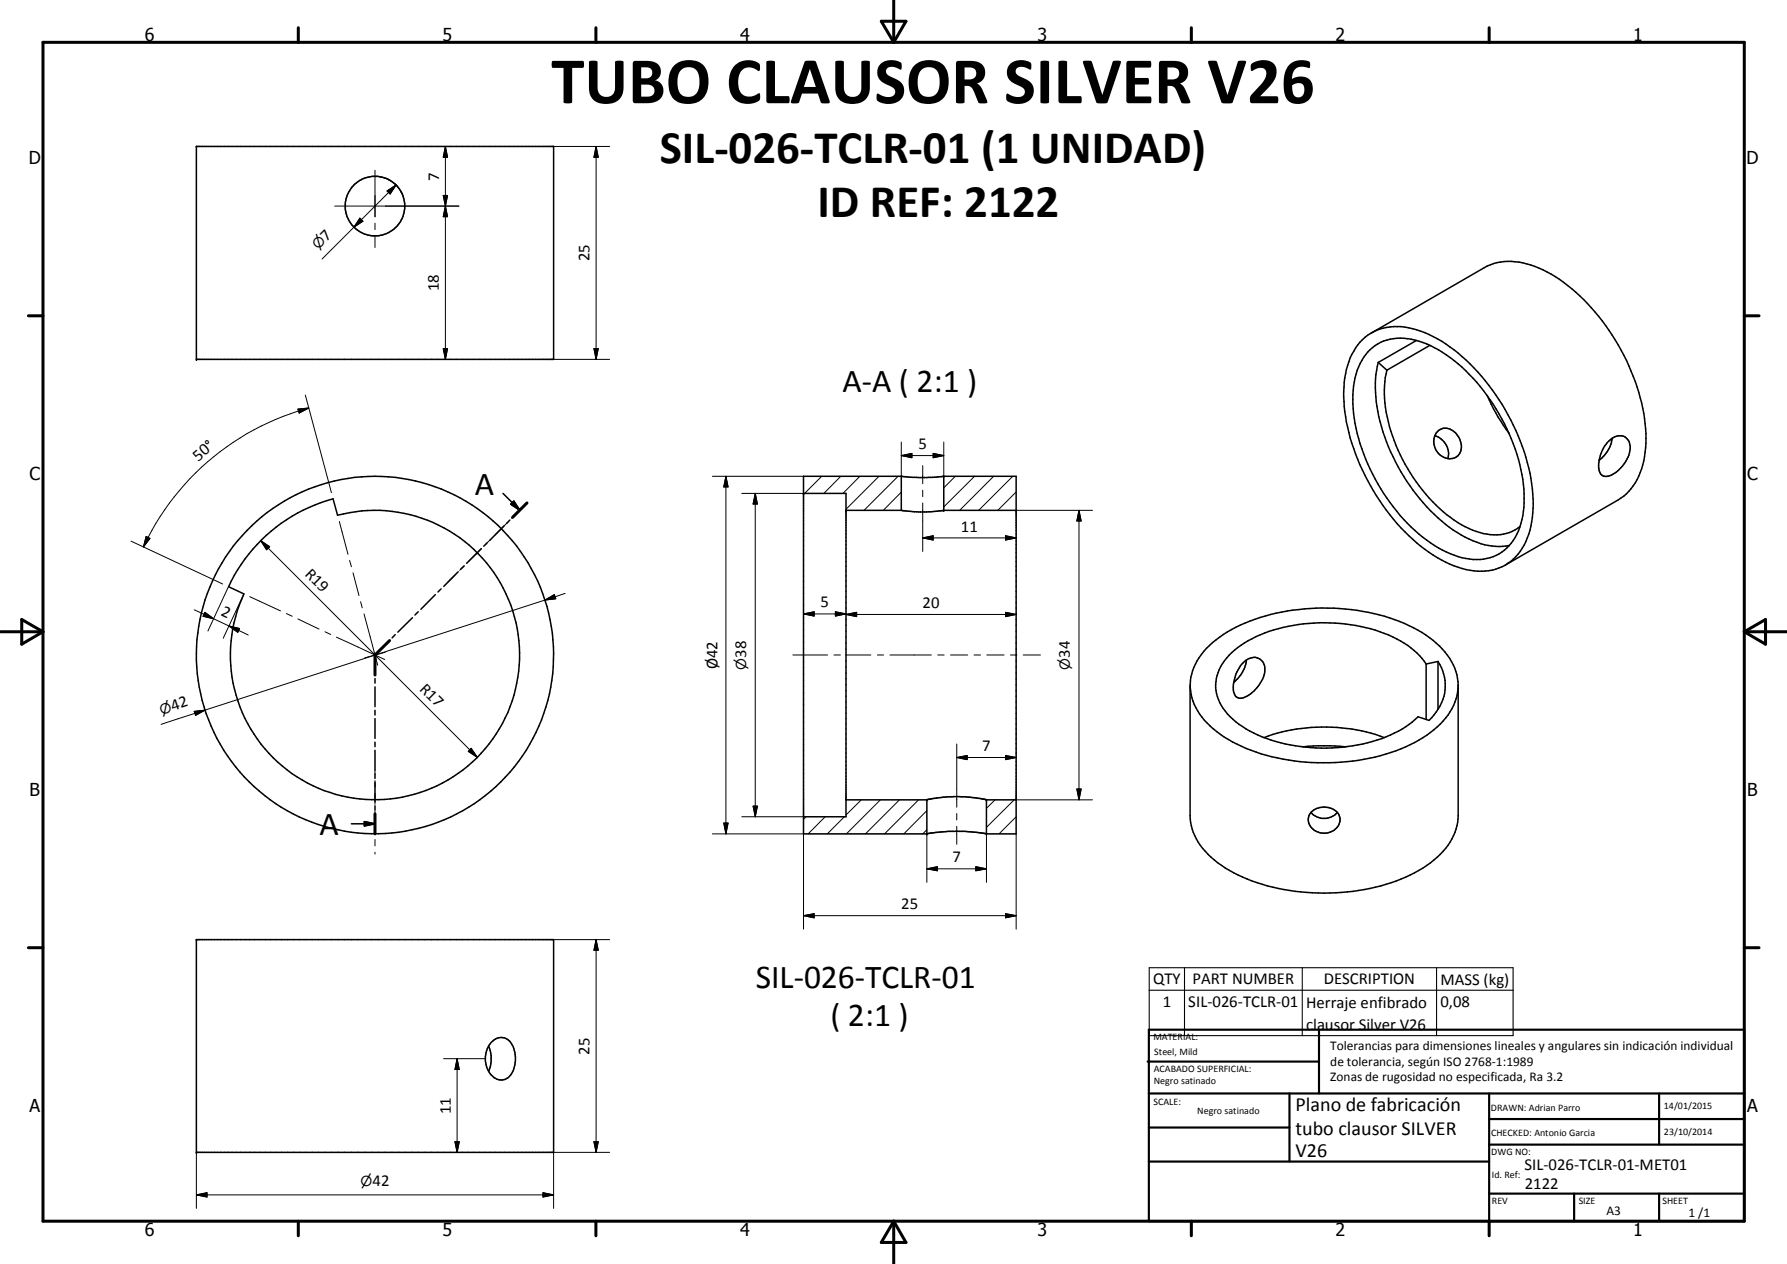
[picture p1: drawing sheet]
<svg xmlns="http://www.w3.org/2000/svg" width="420mm" height="297mm" viewBox="0 0 420 297" stroke-linecap="round" stroke-linejoin="round" font-family="sans-serif">
<g fill="none" stroke="#000" stroke-width=".35">
<path d="M46.2 34.4h84v50.1h-84zM322.5 78.2l26.5-15.3a14 14 0 0 1 12.8 .1 40.2 40.2 0 0 1 15.7 13.5 49.5 49.5 0 0 1 9.5 25.4 19.3 19.3 0 0 1-3.5 13l-1.1 1.1-1.9 1.5-26.5 15.3M319.7 80.4a12.2 12.2 0 0 1 13.4-2.9 35.8 35.8 0 0 1 16.9 13.1 48.4 48.4 0 0 1 10.5 27.8 17.9 17.9 0 0 1-4.1 12.4 11.9 11.9 0 0 1-12.6 2.8 33.2 33.2 0 0 1-15.3-10.5 51.8 51.8 0 0 1-12.5-27.6 21.7 21.7 0 0 1 2.7-13.7zM321.6 82.7a11.5 11.5 0 0 1 12.9-2.2 33.7 33.7 0 0 1 14.3 11.3 44.5 44.5 0 0 1 9.5 24.2 17 17 0 0 1-3.5 12.2 10.3 10.3 0 0 1-10.2 3 27.4 27.4 0 0 1-14.5-9.1 47.2 47.2 0 0 1-11.8-24.9 19.1 19.1 0 0 1 2.3-13.2zM324.1 85.2l2 1.8M324.1 85.2a30.1 30.1 0 0 0 1.1 16.3 46.9 46.9 0 0 0 16.5 23.1 19.8 19.8 0 0 0 11.6 3.8l1.6-.2M326.1 87a26.9 26.9 0 0 0 1.3 15.4 39.4 39.4 0 0 0 16.2 20.9 13.9 13.9 0 0 0 11.3 1.8l2.5-1.4M333 80l-8.9 5.2M336.2 81.2l-10.1 5.8M349.7 93a38.6 38.6 0 0 0 5.1 8.8M118.3 116l3.9 3.9M120.1 118.5l.7-.7 1.4 2.1z"/>
<path d="M120.8 117.8l1.4 2.1-2.1-1.4zM123.9 118.2l-3.4 3.4M188.9 116h10v75.9h-10M198.9 119.9h13.1l1.4 .2a34.3 34.3 0 0 0 7.1 0l1.3-.2h17.1M211.9 111.9v8M221.9 111.9v8M337.3 102.4a4.5 4.5 0 0 1 3.1 5.3M338.3 101.1a3.1 3.1 0 0 1 4 .8 3.9 3.9 0 0 1 .5 5.2 3.6 3.6 0 0 1-5.7-3 3.4 3.4 0 0 1 1.2-3zM377.9 104a3.2 3.2 0 0 1 4.4-1.1 3.9 3.9 0 0 1 .3 5 7.3 7.3 0 0 1-5 4.1 1.85 1.85 0 0 1-1.7-2.1 8.8 8.8 0 0 1 2-5.9zM379 103a8 8 0 0 1-3 5.2M61.5 126.9a38.1 38.1 0 0 1 16.8-9.7l1.1 3.9a34 34 0 0 1 42.8 31.8 34 34 0 0 1-40.9 34.3 34 34 0 0 1-23.9-47.6l-3.6-1.7a37.7 37.7 0 0 1 7.7-11zM102.4 139.7l-3.4 3.5"/>
<path d="M103.7 138.4l-.7 .7M107.7 134.4l-3.4 3.4M109.1 133l-.7 .7M113.1 128.9l-3.4 3.5M114.5 127.6l-.8 .8M118.5 123.6l-3.4 3.4M119.9 122.2l-.7 .8M88.2 159.5v1M91.6 150.5l-3.4 3.4v4.7M92.9 149.1l-.7 .8M97 145.2l-3.5 3.3M98.3 143.8l-.7 .7"/>
<path d="M283.7 152.4a32.4 32.4 0 0 1 16.3-8.3 49 49 0 0 1 33.4 4 18 18 0 0 1 9.1 10.5 12.6 12.6 0 0 1-4.6 12.2 36.9 36.9 0 0 1-19.9 8.1 49.3 49.3 0 0 1-28.2-4.5 19.6 19.6 0 0 1-9.3-9.6 11.9 11.9 0 0 1 3.2-12.4zM291.9 156.1a3.3 3.3 0 0 1 4.5-1.1 3.8 3.8 0 0 1 .2 5 8.6 8.6 0 0 1-4 3.9 1.78 1.78 0 0 1-1.9-.1 1.78 1.78 0 0 1-.7-1.8 9.3 9.3 0 0 1 1.9-5.9zM293.1 155.1a8.1 8.1 0 0 1-3 5.3M335.3 156v13.1M338.1 155.4a10.4 10.4 0 0 1-1.5 13.3l-.6 .6-2.6-.9a25.5 25.5 0 0 1-12.9 6.4 39.8 39.8 0 0 1-27.6-3.5 13.6 13.6 0 0 1-7-9 11 11 0 0 1 5.1-10.1 34 34 0 0 1 19.2-5.9 35.6 35.6 0 0 1 20.8 5.4l2.8 2.4 1.5 1.9M338.1 155.4l-2.8 .6M338.1 155.4v11.3M88.2 161.4v4.7M88.2 166.9v1.1M88.2 168.9v4.6M88.2 174.4v1.1M88.2 176.3v4.7"/>
<path d="M279.8 161.1v30.6a13.9 13.9 0 0 0 5.7 10.4 38.4 38.4 0 0 0 21.7 7.6 48.3 48.3 0 0 0 25.4-4.6 19.2 19.2 0 0 0 9.5-9.5l.6-2.3 .1-1.6v-30.6M297.2 173.4a41 41 0 0 1 28.3 0M306.3 175.5l3.7-.2 6.4 .2M82.6 193.6h5.6M85.7 193.1l2.5 .5-2.5 .5zM88.2 181.9v1M88.2 183.8v4.7M88.2 189.4v1M88.2 191.3v4.7M198.9 188h19M217.9 188l2.9-.5 3.4-.3 3.7 .1 4 .7M217.9 196l3.4-.5 3.6-.2 3.6 .2 3.4 .5"/>
<path d="M217.9 196h-29v-84.1h23.1l4 .3 4.1-.1 1.7-.2h17.1v84.1h-7M217.9 188v8M231.9 188h7M231.9 188v8M308.2 190.9a3.1 3.1 0 0 0 2.8 4.9 3.6 3.6 0 0 0 4.1-3.5l-.7-1.4M308.2 190.9a4.4 4.4 0 0 1 6.2 0M308.3 190.9a4 4 0 0 0 6.1 0M46.2 220.8h84v50h-84zM114.9 245.8l.6 2.2v1.6l-.6 2.2M115.5 244.9a2.99 2.99 0 0 1 3.2-1 2.99 2.99 0 0 1 2.1 2.5 6.7 6.7 0 0 1-1.3 6.8 3.2 3.2 0 0 1-4.7-1.6 6.1 6.1 0 0 1 .7-6.7z"/>
<circle cx="88.2" cy="48.4" r="7"/>
<circle cx="88.1" cy="153.9" r="42"/>
</g>
<g fill="#000">
<circle cx="46.2" cy="34.4" r=".18"/>
<circle cx="46.2" cy="84.5" r=".18"/>
<circle cx="188.9" cy="116" r=".18"/>
<circle cx="221.9" cy="119.9" r=".18"/>
<circle cx="221.9" cy="111.9" r=".18"/>
<circle cx="217.9" cy="196" r=".18"/>
<circle cx="217.9" cy="188" r=".18"/>
<circle cx="231.9" cy="188" r=".18"/>
<circle cx="231.9" cy="196" r=".18"/>
<circle cx="46.2" cy="220.8" r=".18"/>
<circle cx="46.2" cy="270.8" r=".18"/>
</g>
<g fill="none" stroke="#000" stroke-width=".71">
<path d="M10.1 9.9h400v277.1h-400zM70.1 6.5v3.4M140.1 6.5v3.4M207.2 5h5.8l-2.9 4.9zM210.1 0v9.9M280.1 6.5v3.4M350.1 6.5v3.4M6.7 74.2h3.4M410.1 74.2h3.5M123.9 118.2l-3.4 3.4M.1 148.5h10M5.1 145.6l5 2.9-5 2.9z"/>
<path d="M91.6 150.5l-3.4 3.4v4.7M410.1 148.5h10M410.1 148.5l5-2.9v5.8zM88.2 191.3v4.7M6.7 222.7h3.4M410.1 222.7h3.5M70.1 287v3.4M140.1 287v3.4M210.1 287v10M210.1 287l2.9 5h-5.8zM280.1 287v3.4M350.1 287v3.4"/>
</g>
<g fill="none" stroke="#000" stroke-width=".51">
<path d="M269.8 249.5h40.3M270.1 242h140v45h-140zM270.1 257h140M303.2 257v16M310.1 242v15M350.1 257v30M390.1 257v12M270.1 265h33.1M270.1 273h80M350.1 269h60M350.1 263h60M350.1 280.5h60"/>
<path d="M370.1 280.5v6.5M390.1 280.5v6.5"/>
</g>
<path d="M270.2 227.4h85.6v16h-85.6zM270.2 232.7h85.6M278.5 227.4v16M306.2 227.4v16M337.8 227.4v16" fill="none" stroke="#000" stroke-width=".25"/>
<g fill="#000">
<path d="M104.7 34.4l.5 2.6h-1zM140.2 34.4l.5 2.6h-1.1zM84.6 51.3l.7 .7-2.1 1.4zM91 44.9l2.1-1.4-1.4 2.1zM104.2 45.9h1l-.5 2.5zM104.7 48.4l.5 2.5h-1zM70.1 96.1l2.5-.2-2.3 1.2zM104.2 81.9h1l-.5 2.6zM139.6 81.9h1.1l-.5 2.6zM120.8 117.8l1.4 2.1-2.1-1.4zM170.7 111.9l.5 2.5h-1zM177.6 116l.5 2.4h-1z"/>
<path d="M211.9 107.1l2.5-.5v1zM219.4 106.6l2.5 .5-2.5 .5zM34.4 126.1l.9 .4-1.6 2zM61.3 127l2.1 1.5-.7 .7zM128.1 141l2.2-1.3 .4 1zM216.9 126.4l2.5-.5v1zM236.4 125.9l2.5 .5-2.5 .5zM253.7 119.9l.5 2.5h-1zM48.2 143.9l2 1.5-2.5-.6zM53.8 147.1l2.5 .6-.4 .9zM188.9 144.3l2.5-.5v1zM196.4 143.8l2.5 .5-2.5 .5z"/>
<path d="M198.9 144.4l2.5-.5v1zM236.4 143.9l2.5 .5-2.5 .5zM45.7 167.2l2.5-.3-2.2 1.2zM110.8 175.9l1.4 2.1-2.1-1.4zM224.9 178l2.5-.5v1zM236.4 177.5l2.5 .5-2.5 .5zM85.7 193.1l2.5 .5-2.5 .5zM170.2 193.4h1l-.5 2.6zM177.1 189.4h1l-.5 2.5zM253.2 185.4h1l-.5 2.6zM188.9 215.2l2.5-.5v1zM217.9 204.2l2.5-.5v.9z"/>
<path d="M229.4 203.7l2.5 .5-2.5 .4zM236.4 214.7l2.5 .5-2.5 .5zM140.2 220.8l.5 2.5h-1.1zM107.5 248.8l.5 2.5h-1zM107 268.3h1l-.5 2.5zM139.6 268.3h1.1l-.5 2.5zM46.2 280.8l2.5-.5v1zM127.7 280.3l2.5 .5-2.5 .5z"/>
</g>
<g fill="none" stroke="#000" stroke-width=".24">
<path d="M104.7 34.4l.5 2.6h-1zM104.7 34.4v50.1M130.2 34.4h13.1M140.2 34.4l.5 2.6h-1.1zM140.2 34.4v50.1M78.7 48.4h29.2M84.6 51.3l.7 .7-2.1 1.4zM88.2 40v11M88.2 52.5v1.5M88.2 55.5v2.7M88.3 41.4a6.9 6.9 0 0 1 6.5 4.7M91 44.9l2.1-1.4-1.4 2.1z"/>
<path d="M93.1 43.5l-17.4 17.4M104.2 45.9h1l-.5 2.5zM104.2 45.9l1 5h-1l1-5zM104.7 48.4l.5 2.5h-1zM70.1 96.1l2.5-.2-2.3 1.2zM71.8 92.8l6.1 23M72.6 95.9a60.1 60.1 0 0 0-38.9 32.6M104.2 81.9h1l-.5 2.6zM130.2 84.5h13.1M139.6 81.9h1.1l-.5 2.6zM124.1 118l-1.7 1.7M167.5 111.9h21.4"/>
<path d="M170.7 111.9l.5 2.5h-1zM170.7 111.9v84.1M174.4 116h14.5M177.6 116l.5 2.4h-1zM177.6 116v75.9M193.2 111.9l-4 4.1M197.7 111.9l-4 4.1M202.2 111.9l-4 4.1M206.7 111.9l-7.8 7.8M211.1 111.9l-8 8M211.9 107.1l2.5-.5v1zM211.9 115.7l-4.2 4.2"/>
<path d="M211.9 107.1h10M211.9 103.9v8M216.9 109.4v4.3M216.9 115.2v1.5M216.9 118.2v11.4M219.4 106.6l2.5 .5-2.5 .5zM221.9 103.9v8M224.6 111.9l-2.7 2.7M229.1 111.9l-7.2 7.2M233.6 111.9l-8 8M238.1 111.9l-8 8M238.9 115.6l-4.3 4.3"/>
<path d="M238.9 119.9h18M253.7 119.9l.5 2.5h-1zM253.7 119.9v68.1M30.8 127.2l21.6 10M34.4 126.1l.9 .4-1.6 2zM53.7 138l-4.8 10.3M57.3 139.7l-4.8 10.3M61.3 127l2.1 1.5-.7 .7zM61.3 127l50.9 51M79.8 122.6l2 7.7M82.2 131.7l.4 1.5M83 134.6l1.4 5.4"/>
<path d="M107 135.1l-1.8 1.8M109.1 133l-1 1M112 130.1l-1.8 1.8M113.2 128.9l-1.2 1.3M115.3 126.8l-1.1 1M117.7 124.4l-1.3 1.3M119.2 122.9l-1.5 1.6M121.4 120.8l-1.1 1M132.9 139.4l-4.8 1.6M216.9 126.4l2.5-.5v1zM216.9 126.4h22M236.4 125.9l2.5 .5-2.5 .5z"/>
<path d="M45.7 143.3l4.5 2.1M48.2 143.9l2 1.5-2.5-.6zM50.2 145.4l3.6 1.7M53.8 147.1l2.5 .6-.4 .9zM53.8 147.1l4.6 2.1M58.7 140.2l7.2 3.4M67.3 144.2l1.4 .6M70.1 145.5l4.9 2.3M76.4 148.5l1.4 .6M79.1 149.7l9.1 4.2M84.8 141.4l.4 1.4M85.6 144.3l3.2 12"/>
<path d="M88.2 153.9h.1M88.2 153.9l-2.4 .7M88.2 153.9l2.3 1.1M90.6 153.3l-2.4 .6M128.1 141l2.2-1.3 .4 1zM128.1 141l-79.9 25.9M186.4 153.9h8.2M188.9 144.3l2.5-.5v1zM188.9 144.3h10M196.1 153.9h1.5M196.4 143.8l2.5 .5-2.5 .5zM198.9 144.4l2.5-.5v1z"/>
<path d="M198.9 144.4h40M199.1 153.9h5.7M206.3 153.9h1.5M209.2 153.9h9.8M220.5 153.9h1.5M223.5 153.9h4M229 153.9h1.5M232 153.9h4.1M236.4 143.9l2.5 .5-2.5 .5zM237.6 153.9h1.5M240.6 153.9h4M45.7 167.2l2.5-.3-2.2 1.2z"/>
<path d="M48.2 166.9l-10.3 3.3M110.8 175.9l1.4 2.1-2.1-1.4zM224.9 178l2.5-.5v1zM224.9 174.8v14.9M224.9 178h14M236.4 177.5l2.5 .5-2.5 .5zM88.2 181.1v.8M88.2 183.4v1.5M88.2 186.4v2.6M88.2 190.5v1.5M88.2 193.5v2.3M88.2 197.3v1.5"/>
<path d="M167.5 196h21.4v22.4M170.2 193.4h1l-.5 2.6zM174.4 191.9h14.5M177.1 189.4h1l-.5 2.5zM189.5 191.9l-.6 .6M194 191.9l-4 4.1M198.5 191.9l-4 4.1M202.5 188l-3.6 3.5M207 188l-8 8M211.5 188l-8 8M216 188l-8 8M217.9 195l-1 1"/>
<path d="M217.9 190.5l-5.4 5.5M217.9 196v11.3M224.9 191.2v1.5M224.9 194.2v4.2M231.9 196v11.3M234 188l-2.1 1.9M238.5 188l-6.6 6.4M238.9 191.9l-4 4.1M238.9 188h18M238.9 196v22.4M253.2 185.4h1l-.5 2.6zM88.2 200.3v.4"/>
<path d="M188.9 215.2l2.5-.5v1zM188.9 215.2h50M217.9 204.2l2.5-.5v.9zM217.9 204.2h14M229.4 203.7l2.5 .5-2.5 .4zM236.4 214.7l2.5 .5-2.5 .5zM130.2 220.8h13.1M140.2 220.8l.5 2.5h-1.1zM140.2 220.8v50M104.3 248.8h9.8M107.5 248.8l.5 2.5h-1zM107.5 248.8v22"/>
<path d="M46.2 270.8v13.2M107 268.3h1l-.5 2.5zM139.6 268.3h1.1l-.5 2.5zM143.3 270.8h-13.1v13.2M46.2 280.8l2.5-.5v1zM46.2 280.8h84M127.7 280.3l2.5 .5-2.5 .5z"/>
</g>
<text font-size="15.8" x="129.6" y="24.3">TUBO CLAUSOR SILVER V26</text>
<g font-size="11">
<text x="155.1" y="38.3">SIL-026-TCLR-01 (1 UNIDAD)</text>
<text x="192.2" y="50.9">ID REF: 2122</text>
</g>
<g font-size="7.9">
<text x="198.1" y="92.2">A-A ( 2:1 )</text>
<text x="111.7" y="116.4">A</text>
<text x="75.1" y="196.1">A</text>
<text x="177.7" y="232.2">SIL-026-TCLR-01</text>
<text x="195.2" y="241.2">( 2:1 )</text>
</g>
<g font-size="4.7">
<text x="304.6" y="261.2">Plano de fabricación</text>
<text x="304.6" y="266.6">tubo clausor SILVER</text>
<text x="304.6" y="272">V26</text>
</g>
<g font-size="4.2">
<text x="34" y="9.6">6</text>
<text x="104" y="9.6">5</text>
<text x="174" y="9.6">4</text>
<text x="244" y="9.6">3</text>
<text x="314" y="9.6">2</text>
<text x="384" y="9.6">1</text>
<text x="6.8" y="38.7">D</text>
<text x="410.6" y="38.7">D</text>
<text x="7" y="112.9">C</text>
<text x="410.8" y="112.9">C</text>
<text x="7" y="187.1">B</text>
<text x="410.8" y="187.1">B</text>
<text x="7" y="261.4">A</text>
<text x="410.8" y="261.4">A</text>
<text x="34" y="290.4">6</text>
<text x="104" y="290.4">5</text>
<text x="174" y="290.4">4</text>
<text x="244" y="290.4">3</text>
<text x="314" y="290.4">2</text>
<text x="384" y="290.4">1</text>
</g>
<g font-size="3.9">
<text x="103.2" y="42.5" transform="rotate(-90 103.2 42.5)">7</text>
<text x="76.8" y="56.9" transform="rotate(-45 76.8 56.9)">7</text>
<text x="138.6" y="61.4" transform="rotate(-90 138.6 61.4)">25</text>
<text x="103.2" y="68.5" transform="rotate(-90 103.2 68.5)">18</text>
<text x="215.9" y="105.5">5</text>
<text x="46.6" y="108.5" transform="rotate(-40 46.6 108.5)">50°</text>
<text x="225.9" y="124.9">11</text>
<text x="71.5" y="135" transform="rotate(45 71.5 135)">R19</text>
<text x="192.9" y="142.7">5</text>
<text x="216.9" y="142.9">20</text>
<text x="51.8" y="144.5" transform="rotate(25 51.8 144.5)">2</text>
<text x="175.5" y="154.6" transform="rotate(-90 175.5 154.6)">38</text>
<text x="251.5" y="154.6" transform="rotate(-90 251.5 154.6)">34</text>
<text x="168.7" y="157.3" transform="rotate(-90 168.7 157.3)">Ø42</text>
<text x="40.6" y="167" transform="rotate(-18 40.6 167)">42</text>
<text x="98.5" y="162.1" transform="rotate(45 98.5 162.1)">R17</text>
<text x="230.9" y="176.5">7</text>
<text x="223.9" y="202.6">7</text>
<text x="211.9" y="213.7">25</text>
<text x="271.1" y="231.4">QTY</text>
<text x="280.4" y="231.4">PART NUMBER</text>
<text x="311.2" y="231.4">DESCRIPTION</text>
<text x="338.7" y="231.4">MASS (kg)</text>
<text x="273.4" y="236.6">1</text>
<text x="279.4" y="236.6">SIL-026-TCLR-01</text>
<text x="307.1" y="236.8">Herraje enfibrado</text>
<text x="338.7" y="236.6">0,08</text>
<text x="307.1" y="242.1">clausor Silver V26</text>
<text x="138.6" y="247.8" transform="rotate(-90 138.6 247.8)">25</text>
<text x="106" y="261.8" transform="rotate(-90 106 261.8)">11</text>
<text x="358.5" y="275">SIL-026-TCLR-01-MET01</text>
<text x="87.6" y="278.7">42</text>
<text x="358.5" y="279.4">2122</text>
</g>
<g font-size="3.3">
<text x="74.8" y="58.8" transform="rotate(-45 74.8 58.8)">n</text>
<text x="38" y="167.9" transform="rotate(-18 38 167.9)">n</text>
<text x="84.8" y="278.7">n</text>
</g>
<g font-size="3.2">
<text x="175.5" y="157.4" transform="rotate(-90 175.5 157.4)">n</text>
<text x="251.5" y="157.4" transform="rotate(-90 251.5 157.4)">n</text>
</g>
<g font-size="3.1">
<text x="312.7" y="246.8">Tolerancias para dimensiones lineales y angulares sin indicación individual</text>
<text x="312.7" y="250.4">de tolerancia, según ISO 2768-1:1989</text>
<text x="312.7" y="254">Zonas de rugosidad no especificada, Ra 3.2</text>
<text x="377.7" y="285.6">A3</text>
<text x="397" y="285.9">1 /1</text>
</g>
<g font-size="2.4">
<text x="271.2" y="244.4">MATERIAL:</text>
<text x="271.3" y="252">ACABADO SUPERFICIAL:</text>
<text x="271.4" y="247.9">Steel, Mild</text>
<text x="271.3" y="254.6">Negro satinado</text>
<text x="271.2" y="259.7">SCALE:</text>
<text x="281.5" y="261.8">Negro satinado</text>
<text x="350.6" y="261">DRAWN: Adrian Parro</text>
<text x="391.2" y="260.6">14/01/2015</text>
<text x="350.6" y="267">CHECKED: Antonio Garcia</text>
<text x="391.2" y="266.7">23/10/2014</text>
<text x="350.6" y="271.4">DWG NO:</text>
<text x="350.8" y="276.9">Id. Ref:</text>
<text x="350.8" y="282.8">REV</text>
<text x="371.2" y="282.9">SIZE</text>
<text x="390.9" y="282.9">SHEET</text>
</g>
</svg>
